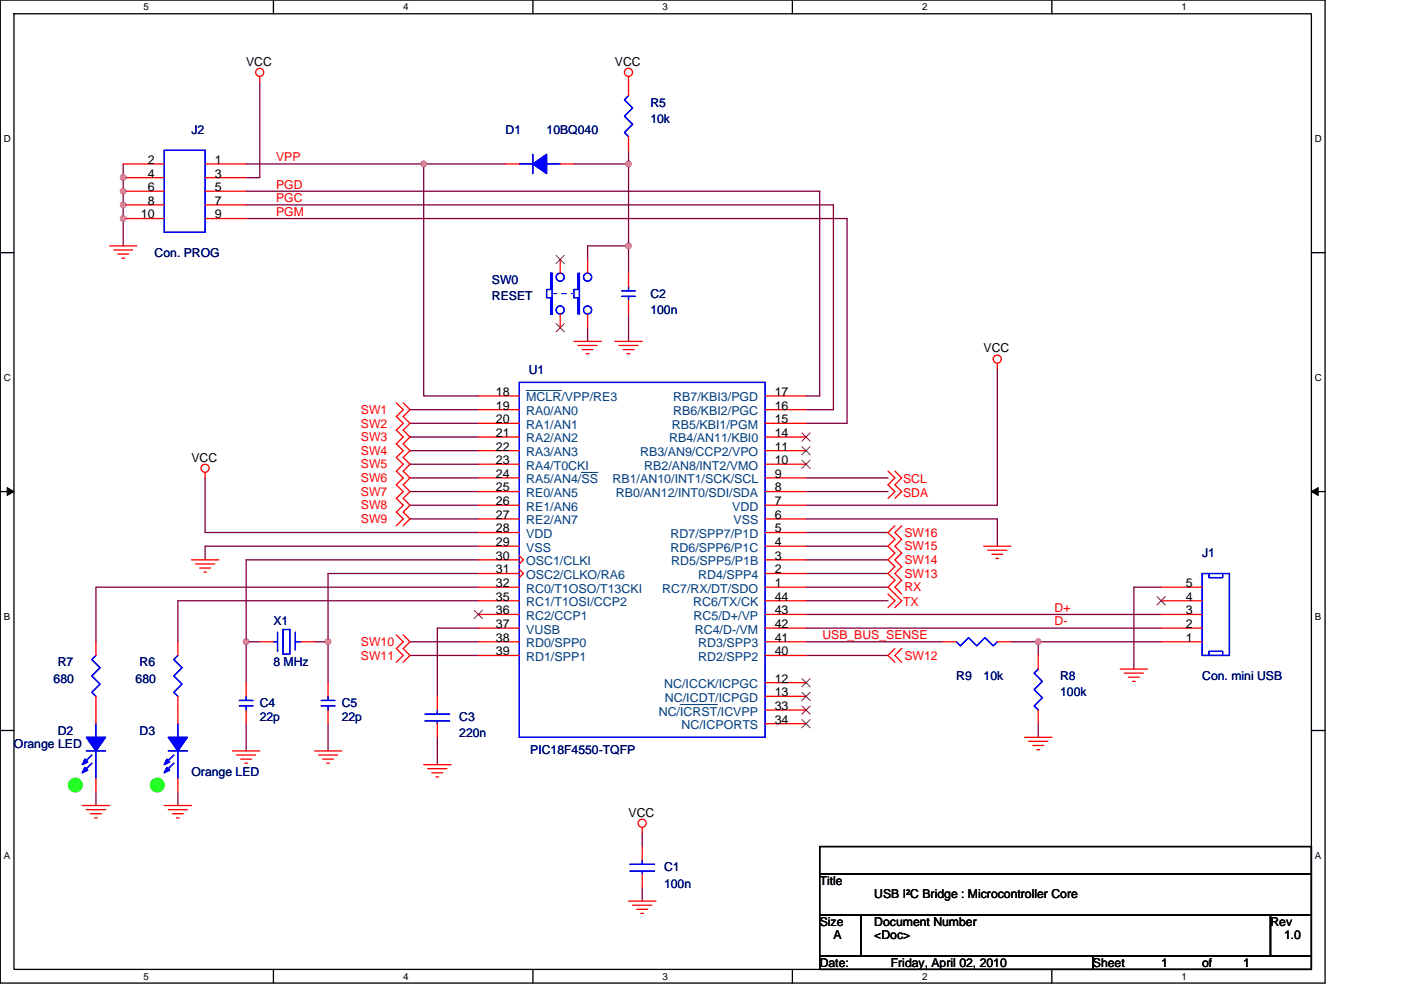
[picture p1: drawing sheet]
<svg xmlns="http://www.w3.org/2000/svg" width="297mm" height="210mm" viewBox="0 0 297 210" stroke-linecap="round" stroke-linejoin="round" font-family="sans-serif">
<path d="M.1 0h280.8v208.5h-280.8zM3 2.9h275v202.7h-275z" fill="none" stroke="#000" stroke-width=".28"/>
<g fill="#fff">
<path d="M30.5 .3h1.1v2.3h-1.1z"/>
<path d="M30.5 205.9h1.1v2.3h-1.1z"/>
</g>
<path d="M58 0v2.9M58 205.6v2.9" fill="none" stroke="#000" stroke-width=".28"/>
<g fill="#fff">
<path d="M85.5 .3h1.1v2.3h-1.1z"/>
<path d="M85.5 205.9h1.1v2.3h-1.1z"/>
</g>
<path d="M113 0v2.9M113 205.6v2.9" fill="none" stroke="#000" stroke-width=".28"/>
<g fill="#fff">
<path d="M140.5 .3h1.1v2.3h-1.1z"/>
<path d="M140.5 205.9h1.1v2.3h-1.1z"/>
</g>
<path d="M168 0v2.9M168 205.6v2.9" fill="none" stroke="#000" stroke-width=".28"/>
<g fill="#fff">
<path d="M195.5 .3h1.2v2.3h-1.2z"/>
<path d="M195.5 205.9h1.2v2.3h-1.2z"/>
</g>
<path d="M223 0v2.9M223 205.6v2.9" fill="none" stroke="#000" stroke-width=".28"/>
<g fill="#fff">
<path d="M250.5 .3h1.2v2.3h-1.2z"/>
<path d="M250.5 205.9h1.2v2.3h-1.2z"/>
<path d="M.8 28.3h1.5v2.3h-1.5z"/>
<path d="M278.8 28.3h1.5v2.3h-1.5z"/>
<path d="M.8 78.9h1.5v2.3h-1.5z"/>
<path d="M278.8 78.9h1.5v2.3h-1.5z"/>
</g>
<path d="M.1 53.6h2.9M278 53.6h2.9" fill="none" stroke="#000" stroke-width=".28"/>
<g fill="#fff">
<path d="M.8 129.6h1.4v2.3h-1.4z"/>
<path d="M278.8 129.6h1.4v2.3h-1.4z"/>
</g>
<path d="M.1 104.3h2.9M278 104.3h2.9" fill="none" stroke="#000" stroke-width=".28"/>
<path d="M1.5 103.4l1.5 .9-1.5 .8zM278 104.3l1.5-.9v1.7z" fill="#000" stroke="#000" stroke-width=".21"/>
<g fill="#fff">
<path d="M.8 180.3h1.4v2.3h-1.4z"/>
<path d="M278.8 180.3h1.4v2.3h-1.4z"/>
</g>
<path d="M.1 154.9h2.9M278 154.9h2.9M173.8 179.6h104.2v5.7h-104.2zM173.8 194h8.7v8.7h-8.7zM173.8 185.3h104.2v8.7h-104.2zM182.5 194h86.9v8.7h-86.9zM269.4 194h8.6v8.7h-8.6zM173.8 202.7h57.9v2.9h-57.9zM231.7 202.7h46.3v2.9h-46.3z" fill="none" stroke="#000" stroke-width=".28"/>
<g fill="none" stroke="#800040" stroke-width=".28">
<path d="M55.1 17.4v20.3h-2.9M26.1 34.8v17.4M52.2 34.8h37.6M89.8 34.8v49.2h11.6M89.8 34.8h17.4M121.7 34.8h11.6M133.3 34.8v17.4M133.3 31.9v2.9M52.2 46.4h127.4v43.4h-8.7M52.2 43.5h124.5v43.4h-5.8M52.2 40.6h121.6v43.4h-2.9M124.6 55v-2.8h8.7v5.7"/>
<path d="M124.6 69.5v2.9M133.3 66.6v5.8M211.5 78.2v29h-40.6M86.9 86.9h14.5M86.9 89.8h14.5M86.9 92.7h14.5M86.9 95.6h14.5M86.9 98.5h14.5M43.5 101.4v11.5h57.9M86.9 101.4h14.5M86.9 104.3h14.5M86.9 107.2h14.5"/>
<path d="M86.9 110.1h14.5M101.4 118.7h-49.2v17.4M101.4 115.8h-57.9v2.9M170.9 101.4h17.4M170.9 104.3h17.4M170.9 112.9h17.4M170.9 115.8h17.4M170.9 118.7h17.4M170.9 110.1h40.6v5.7M52.2 136.1h2.9M52.2 136.1v8.7M66.7 136.1h2.9"/>
<path d="M69.6 136.1v8.7M86.9 136.1h14.5M86.9 139h14.5M101.4 121.6h-31.8v14.5M101.4 133.2h-8.7v14.5M101.4 124.5h-81.1v11.6M101.4 127.4h-63.7v8.7M170.9 133.2h75.3M170.9 130.3h75.3M170.9 136.1h29M170.9 139h17.4M170.9 121.6h17.4"/>
<path d="M170.9 124.5h17.4M170.9 127.4h17.4M214.3 136.1h5.8M220.1 136.1v2.9M220.1 136.1h26.1M246.2 124.5h-5.8v17.4M52.2 153.5v5.8M69.6 153.5v5.8M92.7 156.4v5.8M220.1 153.5v2.9M20.3 168v2.9M37.7 168v2.9"/>
<path d="M136.2 176.7v2.9M136.2 188.2v2.9"/>
</g>
<g fill="#f0f" stroke="#f0f" stroke-width=".28">
<circle cx="220.1" cy="136.1" r=".57"/>
<circle cx="26.1" cy="46.3" r=".57"/>
<circle cx="26.1" cy="40.6" r=".57"/>
<circle cx="26.1" cy="37.7" r=".57"/>
<circle cx="26.1" cy="43.5" r=".57"/>
<circle cx="133.2" cy="34.8" r=".57"/>
<circle cx="133.2" cy="52.1" r=".57"/>
<circle cx="89.8" cy="34.8" r=".57"/>
<circle cx="69.6" cy="136.1" r=".57"/>
<circle cx="52.2" cy="136.1" r=".57"/>
</g>
<g fill="none" stroke="#f00" stroke-width=".28">
<path d="M55.1 16.2v1.2M133.3 16.2v4.1M26.1 34.8h8.7M26.1 37.7h8.7M43.5 34.8h8.7M43.5 37.7h8.7M107.2 34.8h2.9M118.8 34.8h2.9M133.3 29v2.9M23.2 52.2h5.8M24.1 53h4M25 53.9h2.3"/>
<path d="M25.8 54.8h.6M26.1 40.6h8.7M26.1 43.5h8.7M26.1 46.4h8.7M43.5 40.6h8.7M43.5 43.5h8.7M43.5 46.4h8.7M118.8 55v2.9M124.6 55v2.9M133.3 57.9v2.9M118.8 66.6v2.9M121.7 72.4h5.8"/>
<path d="M122.6 73.3h4M123.4 74.1h2.3M124.3 75h.6M124.6 66.6v2.9M130.4 72.4h5.8M131.2 73.3h4.1M132.1 74.1h2.3M133 75h.6M133.3 63.7v2.9M211.5 77v1.2M84 85.4l1.5 1.5-1.5 1.4 1.5 1.5-1.5 1.4 1.5 1.5-1.5 1.4 1.5 1.5-1.5 1.4 1.5 1.5-1.5 1.4 1.5 1.5-1.5 1.4 1.5 1.5-1.5 1.4 1.5 1.5-1.5 1.4 1.5 1.5-1.5 1.4M85.5 85.4l1.4 1.5-1.4 1.4 1.4 1.5-1.4 1.4 1.4 1.5-1.4 1.4 1.4 1.5-1.4 1.4 1.4 1.5-1.4 1.4 1.4 1.5-1.4 1.4 1.4 1.5-1.4 1.4 1.4 1.5-1.4 1.4 1.4 1.5-1.4 1.4"/>
<path d="M101.4 84h8.7M101.4 86.9h8.7M101.4 89.8h8.7M101.4 92.7h8.7M101.4 95.6h8.7M101.4 98.5h8.7M162.2 84h8.7M162.2 86.9h8.7M162.2 89.8h8.7M162.2 92.7h8.7M162.2 95.6h8.7M162.2 98.5h8.7"/>
<path d="M188.3 99.9l1.4 1.5-1.4 1.4 1.4 1.5-1.4 1.4M189.7 99.9l1.5 1.5-1.5 1.4 1.5 1.5-1.5 1.4M40.6 118.7h5.8M41.5 119.6h4M43.5 100.2v1.2M101.4 101.4h8.7M101.4 104.3h8.7M101.4 107.2h8.7M101.4 110.1h8.7M101.4 112.9h8.7M101.4 115.8h8.7M101.4 118.7h8.7"/>
<path d="M110.1 117.9l.9 .8-.9 .9M162.2 101.4h8.7M162.2 104.3h8.7M162.2 107.2h8.7M162.2 110.1h8.7M162.2 112.9h8.7M162.2 115.8h8.7M162.2 118.7h8.7M189.7 111.5l-1.4 1.4 1.4 1.5-1.4 1.4 1.4 1.5-1.4 1.4 1.4 1.5-1.4 1.4 1.4 1.5-1.4 1.4 2.9 2.9-1.5 1.5M191.2 111.5l-1.5 1.4 1.5 1.5-1.5 1.4 1.5 1.5-1.5 1.4 1.5 1.5-1.5 1.4 1.5 1.5-1.5 1.4 1.5 1.5M208.6 115.8h5.7M209.4 116.7h4.1"/>
<path d="M210.3 117.6h2.3M211.2 118.4h.5M20.3 136.1v2.9M37.7 136.1v2.9M42.3 120.5h2.4M43.2 121.3h.6M55.1 136.1h2.9M63.8 136.1h2.9M84 134.7l1.5 1.4-1.5 1.5 1.5 1.4-1.5 1.5M85.5 134.7l1.4 1.4-1.4 1.5 1.4 1.4-1.4 1.5M101.4 121.6h8.7M101.4 124.5h8.7"/>
<path d="M101.4 127.4h8.7M101.4 130.3h8.7M101.4 133.2h8.7M101.4 136.1h8.7M101.4 139h8.7M110.1 120.8l.9 .8-.9 .9M162.2 121.6h8.7M162.2 124.5h8.7M162.2 127.4h8.7M162.2 130.3h8.7M162.2 133.2h8.7M162.2 136.1h8.7"/>
<path d="M162.2 139h8.7M188.3 126l1.4 1.4-1.4 1.5M189.7 137.6l-1.4 1.4 1.4 1.5M191.2 137.6l-1.5 1.4 1.5 1.5M199.9 136.1h2.9M211.5 136.1h2.8M220.1 139v2.9M246.2 124.5h8.7M246.2 127.4h8.7M246.2 130.3h8.7M246.2 133.2h8.7M246.2 136.1h8.7"/>
<path d="M20.3 147.7v5.8M37.7 147.7v5.8M49.3 159.3h5.8M52.2 144.8v2.9M52.2 150.6v2.9M66.7 159.3h5.8M69.6 144.8v2.9M69.6 150.6v2.9M92.7 147.7v2.9M92.7 153.5v2.9M162.2 144.8h8.7M162.2 147.7h8.7"/>
<path d="M162.2 150.6h8.7M162.2 153.5h8.7M217.2 156.4h5.8M218.1 157.2h4.1M219 158.1h2.3M219.8 159h.6M220.1 150.6v2.9M237.5 141.9h5.8M238.4 142.8h4M239.2 143.6h2.4M240.1 144.5h.6M17.4 170.9h5.8"/>
<path d="M18.3 171.7h4.1M19.2 172.6h2.3M20 173.5h.6M20.3 165.1v2.9M34.8 170.9h5.8M35.7 171.7h4M36.6 172.6h2.3M37.4 173.5h.6M37.7 165.1v2.9M50.2 160.1h4M51 161h2.3M51.9 161.9h.6"/>
<path d="M67.5 160.1h4.1M68.4 161h2.3M69.3 161.9h.5M89.8 162.2h5.8M90.7 163h4.1M91.6 163.9h2.3M92.4 164.8h.6M136.2 175.5v1.2M136.2 179.6v2.9M133.3 191.1h5.8M134.1 192h4.1M135 192.9h2.3"/>
<path d="M135.9 193.7h.5M136.2 185.3v2.9"/>
<circle cx="55.1" cy="15.4" r=".86"/>
<circle cx="133.3" cy="15.4" r=".86"/>
<circle cx="211.4" cy="76.2" r=".86"/>
<circle cx="43.5" cy="99.3" r=".86"/>
<circle cx="136.2" cy="174.6" r=".86"/>
</g>
<g fill="#0f0" stroke="#0f0" stroke-width=".28">
<circle cx="16" cy="166.5" r="1.44"/>
<circle cx="33.4" cy="166.5" r="1.44"/>
</g>
<g fill="none" stroke="#00f" stroke-width=".28">
<path d="M34.8 31.9h8.7v17.4h-8.7zM110.1 34.8h2.9M113 32.7v4.1M115.9 34.8h2.9M133.3 20.3l-.9 .9 1.7 1.7-1.7 1.7 1.7 1.8-1.7 1.7 .9 .9M116.8 57.9h.2v8.7h-.2v-3.5h-.9v-1.7h.9zM122.6 57.9v3.5h-.9v1.7h.9v3.5M122.8 57.9v8.7M131.8 62.9h2.9M131.8 61.7h2.9M133.3 60.8v.9M133.3 62.9v.8"/>
<path d="M110.1 81.1h52.1v75.3h-52.1zM20.3 139l-.8 .9 1.7 1.7-1.7 1.8 1.7 1.7-1.7 1.7 .8 .9M37.7 139l-.9 .9 1.8 1.7-1.8 1.8 1.8 1.7-1.8 1.7 .9 .9M58 136.1h.8M58 138.2h.1M58.8 134.1v4.1M60 133.5h1.4v5.2h-1.4zM62.6 137.9h.1M62.6 136.1h1.2M62.6 134.1v3.8M63.5 137.9h.1M202.8 136.1l.8 .9 1.8-1.7 1.7 1.7 1.7-1.7 1.8 1.7 .9-.9"/>
<path d="M254.9 121.6h5.8v17.4h-5.8zM256.3 121.6v.9h2.9v-.9M256.3 139v-.8h2.9v.8M18.3 159.3h4.1M20.3 153.5v2.9M20.3 159.3v5.8M35.7 159.3h4M37.7 153.5v2.9M37.7 159.3v5.8M50.7 149.7h2.9M50.7 148.6h2.9M52.2 147.7v.9"/>
<path d="M52.2 149.7v.9M68.1 148.6h2.9M68.1 149.7h2.9M69.6 149.7v.9M69.6 147.7v.9M90.1 151.5h5.2M90.1 152.9h5.2M92.7 152.9v.6M92.7 150.6v.9M220.1 141.9l-.8 .9 1.7 1.7-1.7 1.8 1.7 1.7-1.7 1.7 .8 .9M19.5 160.1l-1.8 1.8M19.5 161.9l-1.8 1.7"/>
<path d="M36.8 160.1l-1.7 1.8M36.8 161.9l-1.7 1.7M133.6 183.3h5.2M133.6 184.8h5.2M136.2 184.8v.5M136.2 182.5v.8"/>
<circle cx="118.8" cy="58.8" r=".86"/>
<circle cx="124.6" cy="58.8" r=".86"/>
<circle cx="118.8" cy="65.8" r=".86"/>
<circle cx="124.6" cy="65.8" r=".86"/>
</g>
<g fill="#00f" stroke="#00f" stroke-width=".28">
<path d="M35.7 156.4h4l-2 2.9z" fill-rule="evenodd"/>
<path d="M35.4 162.8l.6 .5-1.2 .6z" fill-rule="evenodd"/>
<path d="M35.4 161l.6 .6-1.2 .6z" fill-rule="evenodd"/>
<path d="M35.7 156.4h4l-2 2.9z" fill-rule="evenodd"/>
<path d="M35.4 162.8l.6 .5-1.2 .6z" fill-rule="evenodd"/>
<path d="M35.4 161l.6 .6-1.2 .6z" fill-rule="evenodd"/>
<path d="M113 34.8l2.9-2.1v4.1z" fill-rule="evenodd"/>
<path d="M113 34.8l2.9-2.1v4.1z" fill-rule="evenodd"/>
<path d="M18.3 156.4h4.1l-2.1 2.9z" fill-rule="evenodd"/>
<path d="M18 162.8l.6 .5-1.2 .6z" fill-rule="evenodd"/>
<path d="M18 161l.6 .6-1.2 .6z" fill-rule="evenodd"/>
<path d="M18.3 156.4h4.1l-2.1 2.9z" fill-rule="evenodd"/>
<path d="M18 162.8l.6 .5-1.2 .6z" fill-rule="evenodd"/>
<path d="M18 161l.6 .6-1.2 .6z" fill-rule="evenodd"/>
</g>
<path d="M111.5 82.8h7.5M123.3 100.2h3.5M144.2 149.4h7.9" fill="none" stroke="#004080" stroke-width=".21"/>
<g fill="none" stroke="#804000" stroke-width=".21">
<path d="M117.9 54.2l1.8 1.7M119.7 54.2l-1.8 1.7M117.9 68.6l1.8 1.8M119.7 68.6l-1.8 1.8M170 97.6l1.8 1.8M170 94.7l1.8 1.8M170 91.8l1.8 1.8M171.8 97.6l-1.8 1.8M171.8 94.7l-1.8 1.8M171.8 91.8l-1.8 1.8M100.5 129.5l1.8 1.7M102.3 129.5l-1.8 1.7"/>
<path d="M245.3 126.6l1.8 1.7M247.1 126.6l-1.8 1.7M170 143.9l1.8 1.8M170 146.8l1.8 1.8M170 149.7l1.8 1.8M170 152.6l1.8 1.8M171.8 143.9l-1.8 1.8M171.8 146.8l-1.8 1.8M171.8 149.7l-1.8 1.8M171.8 152.6l-1.8 1.8"/>
</g>
<path d="M117 62.3h4.7M121.7 62.3h.1" fill="none" stroke="#fff" stroke-width=".21" stroke-dasharray="1 1 1 1 1 1 1 1"/>
<path d="M117 62.3h4.7M121.7 62.3h.1" fill="none" stroke="#00f" stroke-width=".21" stroke-dasharray="1 1 1 1 1 1 1 1"/>
<g font-size="2.6">
<text x="52.2" y="13.9">VCC</text>
<text x="130.4" y="13.9">VCC</text>
<text x="31.3" y="34.8">2</text>
<text x="45.5" y="34.8">1</text>
<text x="31.3" y="37.7">4</text>
<text x="31.3" y="40.5">6</text>
<text x="45.5" y="37.7">3</text>
<text x="45.5" y="40.5">5</text>
<text x="29.9" y="46.3">10</text>
<text x="31.3" y="43.4">8</text>
<text x="45.5" y="43.4">7</text>
<text x="45.5" y="46.3">9</text>
<text x="208.6" y="74.7">VCC</text>
<text x="105.2" y="84">18</text>
<text x="164.3" y="84">17</text>
<text x="105.2" y="86.9">19</text>
<text x="105.2" y="89.8">20</text>
<text x="164.2" y="89.8">15</text>
<text x="164.3" y="86.9">16</text>
<text x="105.2" y="92.7">21</text>
<text x="105.2" y="95.6">22</text>
<text x="164.2" y="95.6">11</text>
<text x="164.2" y="92.7">14</text>
<text x="40.6" y="97.9">VCC</text>
<text x="105.2" y="101.3">24</text>
<text x="105.2" y="98.4">23</text>
<text x="164.2" y="101.3">9</text>
<text x="164.2" y="98.4">10</text>
<text x="105.2" y="104.2">25</text>
<text x="105.2" y="107.1">26</text>
<text x="164.2" y="107.1">7</text>
<text x="164.3" y="104.2">8</text>
<text x="105.2" y="110">27</text>
<text x="105.2" y="112.9">28</text>
<text x="164.2" y="112.9">5</text>
<text x="164.3" y="110">6</text>
<text x="105.2" y="115.8">29</text>
<text x="105.2" y="118.7">30</text>
<text x="164.2" y="115.8">4</text>
<text x="164.2" y="118.7">3</text>
<text x="105.2" y="121.6">31</text>
<text x="105.2" y="124.5">32</text>
<text x="164.2" y="124.5">1</text>
<text x="164.3" y="121.6">2</text>
<text x="251.4" y="124.5">5</text>
<text x="105.2" y="127.4">35</text>
<text x="105.2" y="130.3">36</text>
<text x="164.2" y="130.3">43</text>
<text x="164.2" y="127.4">44</text>
<text x="251.4" y="130.3">3</text>
<text x="251.4" y="127.4">4</text>
<text x="105.2" y="133.2">37</text>
<text x="105.2" y="136.1">38</text>
<text x="164.3" y="136.1">41</text>
<text x="164.3" y="133.2">42</text>
<text x="251.4" y="136.1">1</text>
<text x="251.4" y="133.2">2</text>
<text x="105.2" y="139">39</text>
<text x="164.3" y="139">40</text>
<text x="164.2" y="147.7">13</text>
<text x="164.2" y="144.8">12</text>
<text x="164.2" y="153.5">34</text>
<text x="164.2" y="150.6">33</text>
<text x="133.3" y="173.2">VCC</text>
<text x="173.8" y="187.7">Title</text>
<text x="185.4" y="190.6">USB I²C Bridge : Microcontroller Core</text>
<text x="173.8" y="196.4">Size</text>
<text x="185.4" y="196.4">Document Number</text>
<text x="269.4" y="196.4">Rev</text>
<text x="176.7" y="199.3">A</text>
<text x="185.4" y="199.3">&lt;Doc&gt;</text>
<text x="272.2" y="199.3">1.0</text>
<text x="173.8" y="205">Date:</text>
<text x="188.9" y="205">Friday, April 02, 2010</text>
<text x="231.7" y="205">Sheet</text>
<text x="246.2" y="205">1</text>
<text x="254.9" y="205">of</text>
<text x="263.6" y="205">1</text>
</g>
<g font-size="2.6" fill="#000080">
<text x="137.9" y="22.6">R5</text>
<text x="40.6" y="28.4">J2</text>
<text x="107.2" y="28.4">D1</text>
<text x="115.9" y="28.4">10BQ040</text>
<text x="137.9" y="26.1">10k</text>
<text x="32.8" y="54.5">Con. PROG</text>
<text x="104.3" y="60.3">SW0</text>
<text x="104.3" y="63.7">RESET</text>
<text x="137.9" y="63.2">C2</text>
<text x="137.9" y="66.6">100n</text>
<text x="112.1" y="79.4">U1</text>
<text x="254.9" y="118.2">J1</text>
<text x="58" y="132.7">X1</text>
<text x="12.2" y="141.4">R7</text>
<text x="29.6" y="141.4">R6</text>
<text x="58" y="141.4">8 MHz</text>
<text x="11.4" y="144.8">680</text>
<text x="28.7" y="144.8">680</text>
<text x="202.8" y="144.2">R9</text>
<text x="208.6" y="144.2">10k</text>
<text x="224.8" y="144.2">R8</text>
<text x="224.8" y="147.7">100k</text>
<text x="254.9" y="144.2">Con. mini USB</text>
<text x="12.2" y="155.8">D2</text>
<text x="29.6" y="155.8">D3</text>
<text x="55.1" y="150">C4</text>
<text x="55.1" y="152.9">22p</text>
<text x="72.5" y="150">C5</text>
<text x="72.5" y="152.9">22p</text>
<text x="97.4" y="152.9">C3</text>
<text x="3" y="158.7">Orange LED</text>
<text x="97.4" y="156.4">220n</text>
<text x="112.4" y="159.9">PIC18F4550-TQFP</text>
<text x="40.6" y="164.5">Orange LED</text>
<text x="140.8" y="184.8">C1</text>
<text x="140.8" y="188.3">100n</text>
</g>
<g font-size="2.6" fill="#f00">
<text x="58.5" y="34.2">VPP</text>
<text x="58.5" y="40">PGD</text>
<text x="58.5" y="45.8">PGM</text>
<text x="58.5" y="42.9">PGC</text>
<text x="76.5" y="87.8">SW1</text>
<text x="76.5" y="90.7">SW2</text>
<text x="76.5" y="93.6">SW3</text>
<text x="76.5" y="96.5">SW4</text>
<text x="76.5" y="99.4">SW5</text>
<text x="76.5" y="102.3">SW6</text>
<text x="76.5" y="105.2">SW7</text>
<text x="191.5" y="105.4">SDA</text>
<text x="191.5" y="102.5">SCL</text>
<text x="76.5" y="108">SW8</text>
<text x="76.5" y="110.9">SW9</text>
<text x="191.7" y="113.8">SW16</text>
<text x="191.7" y="116.7">SW15</text>
<text x="191.7" y="119.6">SW14</text>
<text x="191.7" y="122.5">SW13</text>
<text x="191.7" y="125.4">RX</text>
<text x="191.5" y="128.6">TX</text>
<text x="223.6" y="129.8">D+</text>
<text x="76.5" y="137">SW10</text>
<text x="174.4" y="135.6">USB_BUS_SENSE</text>
<text x="223.6" y="132.7">D-</text>
<text x="76.5" y="139.9">SW11</text>
<text x="191.7" y="139.9">SW12</text>
</g>
<g font-size="2.6" fill="#004080">
<text x="111.5" y="85.2">MCLR/VPP/RE3</text>
<text x="111.5" y="88.1">RA0/AN0</text>
<text x="142.7" y="88.1">RB6/KBI2/PGC</text>
<text x="142.7" y="85.2">RB7/KBI3/PGD</text>
<text x="111.5" y="91">RA1/AN1</text>
<text x="111.5" y="93.9">RA2/AN2</text>
<text x="141.9" y="93.9">RB4/AN11/KBI0</text>
<text x="142.4" y="91">RB5/KBI1/PGM</text>
<text x="111.5" y="96.8">RA3/AN3</text>
<text x="111.5" y="99.6">RA4/T0CKI</text>
<text x="135.7" y="96.8">RB3/AN9/CCP2/VPO</text>
<text x="136.6" y="99.6">RB2/AN8/INT2/VMO</text>
<text x="111.5" y="102.5">RA5/AN4/SS</text>
<text x="111.5" y="105.4">RE0/AN5</text>
<text x="129.9" y="102.5">RB1/AN10/INT1/SCK/SCL</text>
<text x="130.6" y="105.4">RB0/AN12/INT0/SDI/SDA</text>
<text x="111.5" y="108.3">RE1/AN6</text>
<text x="111.5" y="111.2">RE2/AN7</text>
<text x="155.2" y="108.3">VDD</text>
<text x="155.5" y="111.2">VSS</text>
<text x="111.5" y="114.1">VDD</text>
<text x="111.5" y="117">VSS</text>
<text x="111.5" y="119.9">OSC1/CLKI</text>
<text x="142.2" y="117">RD6/SPP6/P1C</text>
<text x="142.2" y="114.1">RD7/SPP7/P1D</text>
<text x="142.3" y="119.9">RD5/SPP5/P1B</text>
<text x="111.5" y="122.8">OSC2/CLKO/RA6</text>
<text x="111.5" y="125.7">RC0/T1OSO/T13CKI</text>
<text x="140.4" y="125.7">RC7/RX/DT/SDO</text>
<text x="148" y="122.8">RD4/SPP4</text>
<text x="111.5" y="128.6">RC1/T1OSI/CCP2</text>
<text x="111.5" y="131.5">RC2/CCP1</text>
<text x="147" y="128.6">RC6/TX/CK</text>
<text x="147.1" y="131.5">RC5/D+/VP</text>
<text x="111.5" y="134.4">VUSB</text>
<text x="111.5" y="137.3">RD0/SPP0</text>
<text x="147.3" y="134.4">RC4/D-/VM</text>
<text x="148" y="137.3">RD3/SPP3</text>
<text x="111.5" y="140.2">RD1/SPP1</text>
<text x="148" y="140.2">RD2/SPP2</text>
<text x="140.8" y="146">NC/ICCK/ICPGC</text>
<text x="141" y="148.9">NC/ICDT/ICPGD</text>
<text x="139.7" y="151.8">NC/ICRST/ICVPP</text>
<text x="144.5" y="154.7">NC/ICPORTS</text>
</g>
<g font-size="2.1">
<text x="30.5" y="2.2">5</text>
<text x="85.5" y="2.2">4</text>
<text x="140.5" y="2.2">3</text>
<text x="195.5" y="2.2">2</text>
<text x="250.5" y="2.2">1</text>
<text x=".8" y="30.1">D</text>
<text x="278.8" y="30.1">D</text>
<text x=".8" y="80.8">C</text>
<text x="278.8" y="80.8">C</text>
<text x=".8" y="131.4">B</text>
<text x="278.8" y="131.4">B</text>
<text x=".8" y="182.1">A</text>
<text x="278.8" y="182.1">A</text>
<text x="30.5" y="207.8">5</text>
<text x="85.5" y="207.8">4</text>
<text x="140.5" y="207.8">3</text>
<text x="195.5" y="207.8">2</text>
<text x="250.5" y="207.8">1</text>
</g>
</svg>
